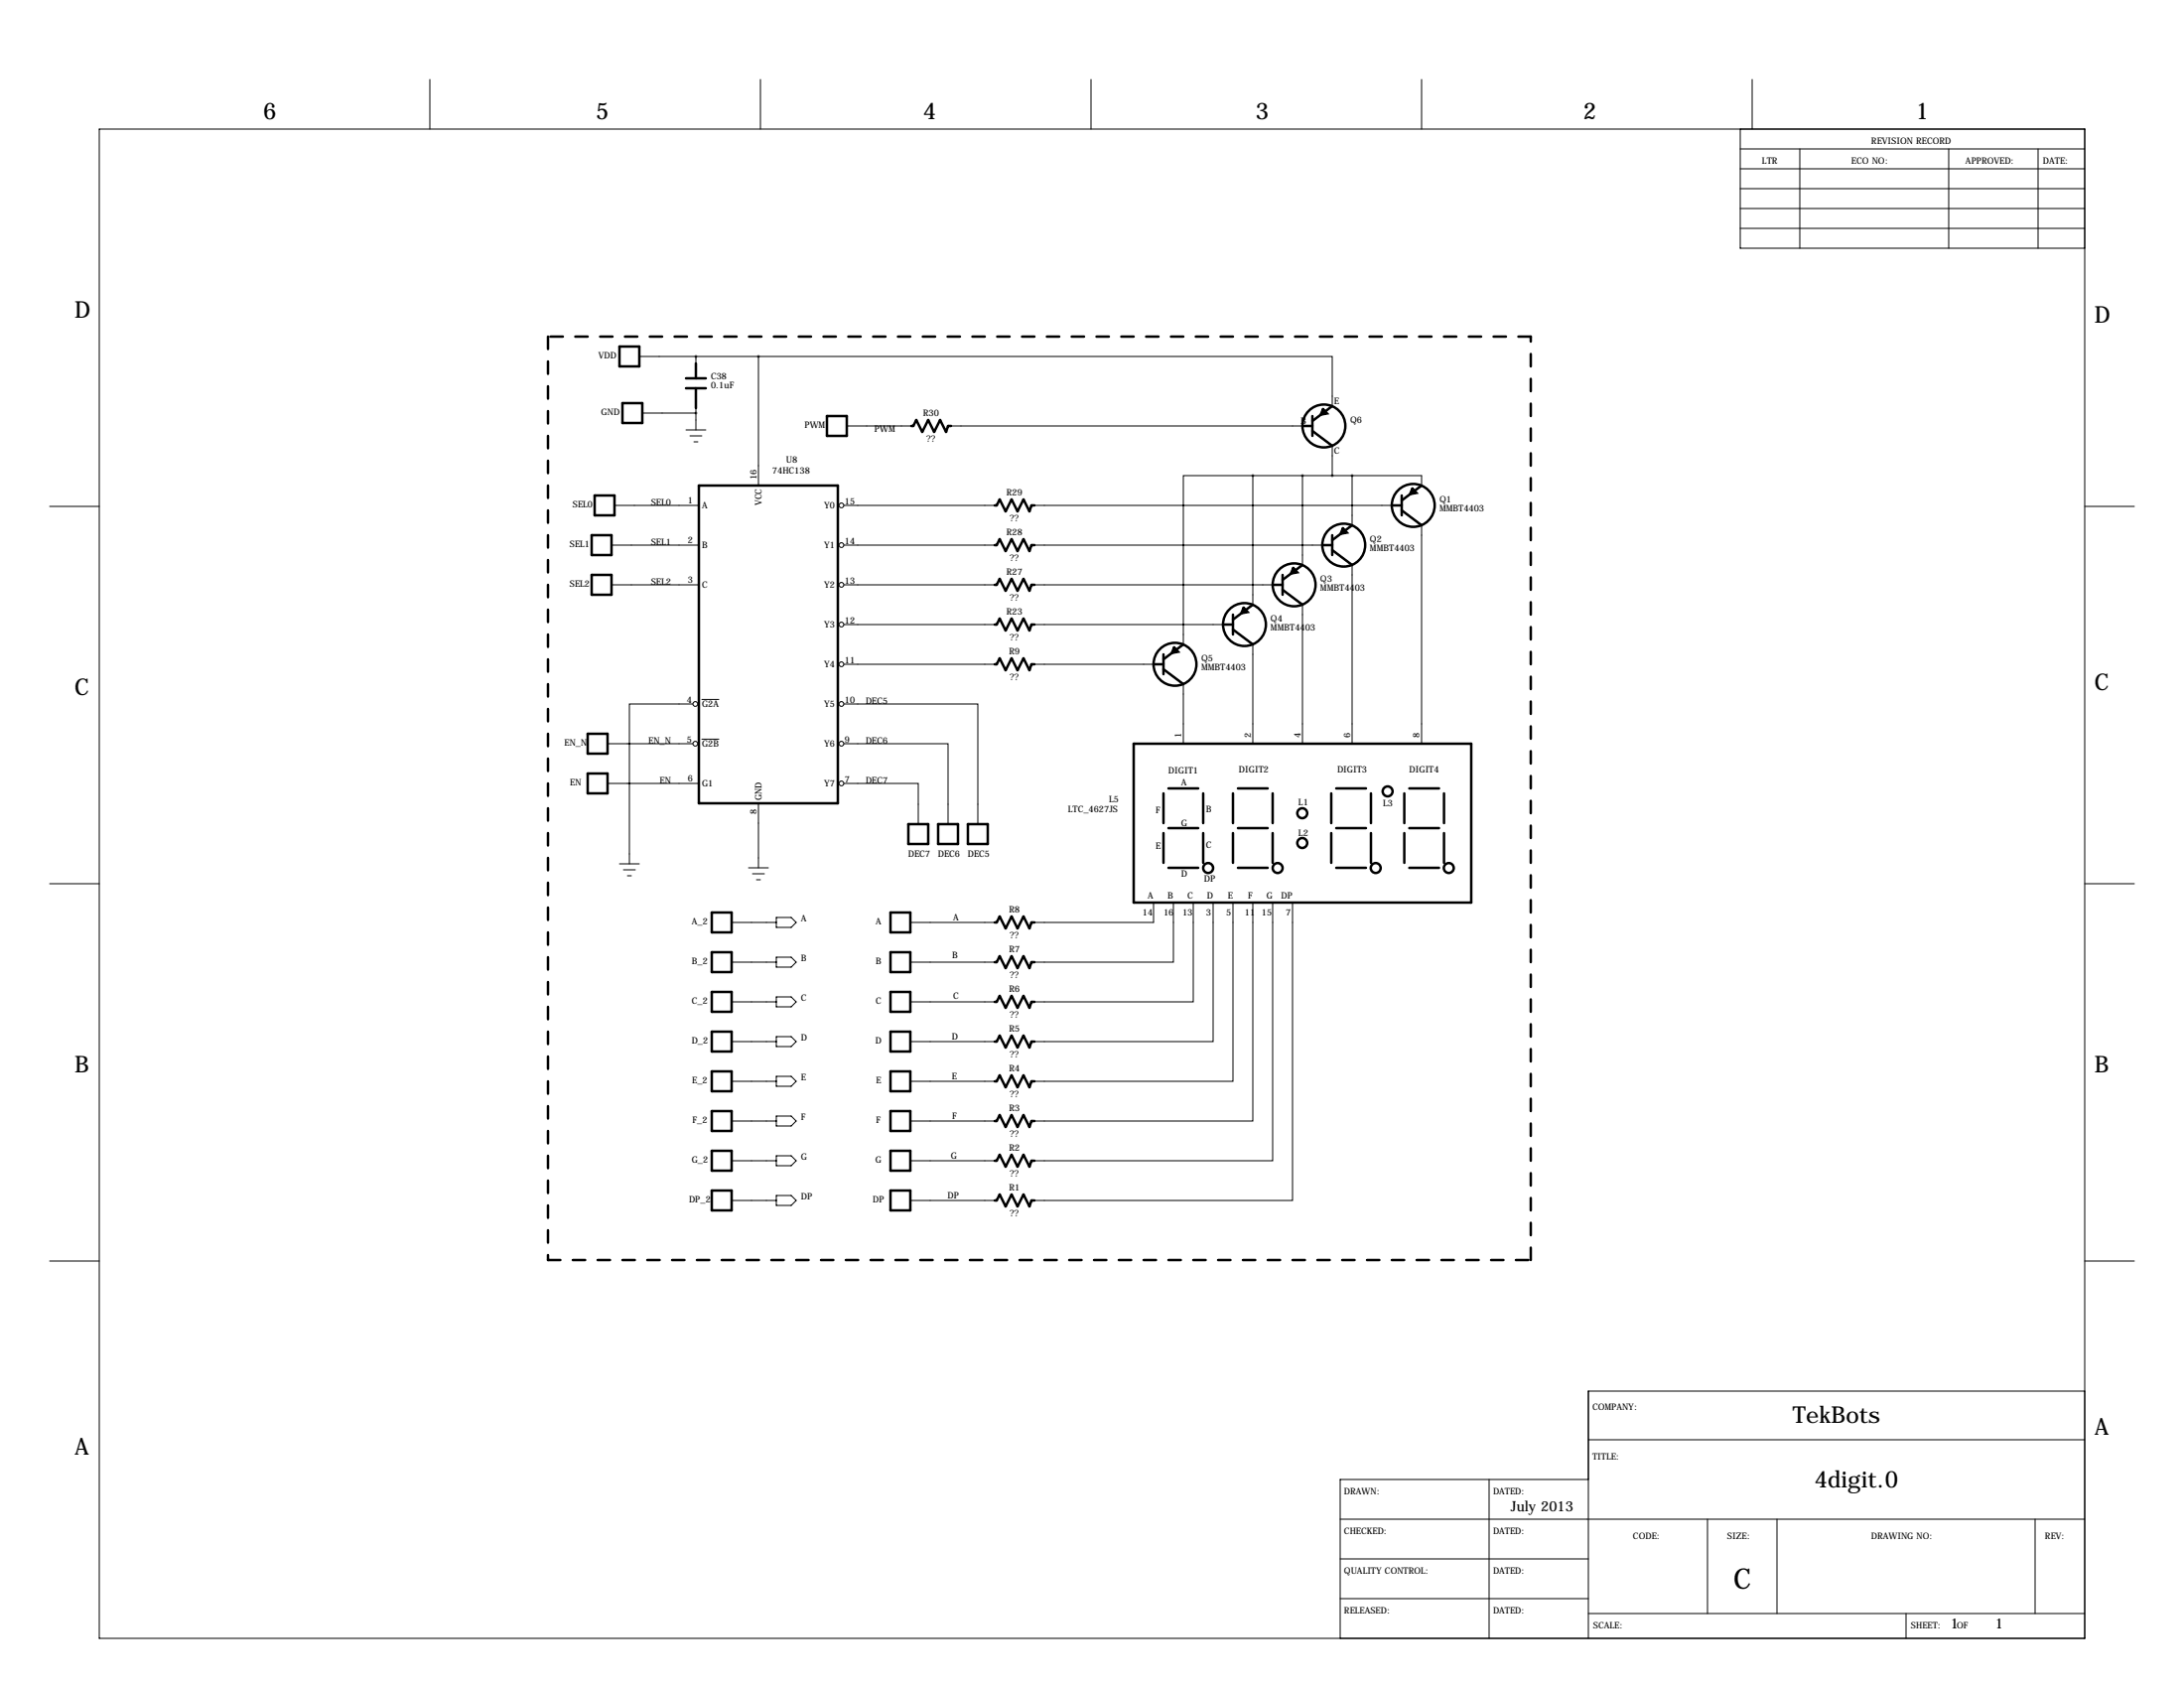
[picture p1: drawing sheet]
<svg xmlns="http://www.w3.org/2000/svg" width="559mm" height="432mm" viewBox="0 0 559 432" stroke-linecap="round" stroke-linejoin="round" font-family="sans-serif">
<g fill="none" stroke="#000" stroke-width=".25">
<path d="M25.4 33h508v386.1h-508zM110 20.3v12.7M194.6 20.3v12.7M279.1 20.3v12.7M363.7 20.3v12.7M445.3 38.1h88.1M445.3 33v30.5h88.1M448.3 20.3v12.7M460.5 38.1v25.4M498.6 38.1v25.4M521.5 38.1v25.4M445.3 48.3h88.1"/>
<path d="M445.3 43.2h88.1M445.3 53.3h88.1M445.3 58.4h88.1M163.6 91.2h30.5M178.1 91.2v3M194.1 91.2h146.8v12.7M194.1 91.2v33M164.3 105.7h13.8M175.5 110h5.1M176.5 111.5h3.1M177.5 113h1.1M178.1 101.9v8.1"/>
<path d="M216.7 109h16.5M243.3 109h92.5M340.9 114v7.7M12.7 129.5h12.7M156.5 139.4h22.3M157.2 129.3h21.6M215.9 129.3h38.6M215.9 139.4h38.6M264.7 129.3h93.9M264.7 139.4h76.2M320.5 121.7h-17.7v43.1M320.5 121.7h43.2v2.5"/>
<path d="M320.5 121.7v33M333.2 121.7v22.8M345.9 121.7v12.7M363.7 134.4v55.8M533.4 129.5h12.7M156.5 149.6h22.3M215.9 149.6h38.6M215.9 159.8h38.6M264.7 149.6h63.5M264.7 159.8h50.8M333.2 154.7v35.5M345.9 144.5v45.7"/>
<path d="M179.6 178.9h4.3M215.9 169.9h38.6M264.7 169.9h33M302.8 175v15.2M320.5 164.8v25.4M155.4 190.2h21.9M177.3 180.1h-16.3v40.9M179.6 189.1h4.3M215.9 190.2h26.7v20.6M215.9 180.1h34.3v30.7M155.4 200.4h23.4M194.1 205.5v16.5"/>
<path d="M215.9 200.4h19v10.4M12.7 226.1h12.7M158.5 221h5.1M159.5 222.5h3.1M160.5 224h1M187.2 236h11.4M191.5 222h5.1M192.5 223.5h3.1M193.5 225h1.1M198.6 234.7h3.8l1.3 1.3-1.3 1.2h-3.8zM232.9 236h21.6M295.1 230.9v5.1h-30.4"/>
<path d="M300.2 230.9v15.2h-35.5M305.3 230.9v25.4h-40.6M310.4 230.9v35.5h-45.7M315.5 230.9v45.7h-50.8M320.5 230.9v55.9h-55.8M325.6 230.9v66h-60.9M330.7 230.9v76.2h-66M533.4 226.1h12.7M187.2 256.3h11.4M187.2 246.1h11.4M198.6 244.9h3.8l1.3 1.2-1.3 1.3h-3.8zM198.6 255h3.8l1.3 1.3-1.3 1.3h-3.8z"/>
<path d="M232.9 256.3h21.6M232.9 246.1h21.6M187.2 276.6h11.4M187.2 266.4h11.4M198.6 265.2h3.8l1.3 1.2-1.3 1.3h-3.8zM198.6 275.3h3.8l1.3 1.3-1.3 1.3h-3.8zM232.9 276.6h21.6M232.9 266.4h21.6M187.2 296.9h11.4M187.2 286.8h11.4M198.6 285.5h3.8l1.3 1.3-1.3 1.2h-3.8zM198.6 295.7h3.8l1.3 1.2-1.3 1.3h-3.8z"/>
<path d="M232.9 296.9h21.6M232.9 286.8h21.6M187.2 307.1h11.4M198.6 305.8h3.8l1.3 1.3-1.3 1.3h-3.8zM232.9 307.1h21.6M12.7 322.6h12.7M533.4 322.6h12.7M533.4 355.9h-127v63.2M381 378.5v40.6M406.4 368.3h127M406.4 378.5h-63.5v40.6M342.9 388.6h190.5"/>
<path d="M342.9 398.8h63.5M436.9 388.6v24.1M454.7 388.6v24.1M520.7 388.6v24.1M342.9 408.9h63.5M406.4 412.7h127M487.7 412.7v6.4"/>
<circle cx="215.3" cy="139.4" r=".61"/>
<circle cx="215.3" cy="129.3" r=".61"/>
<circle cx="215.3" cy="149.6" r=".61"/>
<circle cx="215.3" cy="159.8" r=".61"/>
<circle cx="215.3" cy="169.9" r=".61"/>
<circle cx="177.9" cy="190.2" r=".61"/>
<circle cx="177.9" cy="180.1" r=".61"/>
<circle cx="215.3" cy="190.2" r=".61"/>
<circle cx="215.3" cy="180.1" r=".61"/>
<circle cx="215.3" cy="200.4" r=".61"/>
</g>
<path d="M140.2 86.1v236.2M391.7 86.1h-251.5M140.2 322.3h251.5M391.7 322.3v-236.2" fill="none" stroke="#000" stroke-width=".63" stroke-dasharray="3.2 3.2"/>
<g fill="#000" stroke="#000" stroke-width=".63">
<path d="M338.5 104.6l1 1.2-1.6 .3zM343.6 135.1l1 1.1-1.6 .4zM361.4 125l1 1.1-1.6 .3zM318.2 155.4l1 1.2-1.6 .3zM330.9 145.3l1 1.1-1.6 .3zM300.4 165.6l1 1.1-1.6 .3z"/>
<path d="M345.9 121.7a.05 .05 0 0 0 .1 0 .05 .05 0 0 0-.1 0zM333.2 121.7a.05 .05 0 0 0 .1 0 .05 .05 0 0 0-.1 0zM320.5 121.7a.05 .05 0 0 0 .1 0 .05 .05 0 0 0-.1 0zM340.8 121.7a.05 .05 0 0 0 .1 0 .05 .05 0 0 0-.1 0zM178 91.2a.05 .05 0 0 0 .1 0 .05 .05 0 0 0-.1 0zM178 105.7a.05 .05 0 0 0 .1 0 .05 .05 0 0 0-.1 0zM194 91.2a.05 .05 0 0 0 .1 0 .05 .05 0 0 0-.1 0z"/>
</g>
<g fill="none" stroke="#000" stroke-width=".63">
<path d="M158.5 88.6h5.1v5.1h-5.1zM175.5 96.8h5.1M175.5 99.3h5.1M178.1 93v3.8M178.1 99.3v5.1M159.3 103.1h5v5.1h-5zM211.6 106.4h5.1v5.1h-5.1zM233.2 109h.5l.7-1.6 1.6 3.1 1.5-3.1 1.5 3.1 1.5-3.1 1.6 3.1 .5-1.5h.7M333.2 109h2.6M335.8 106.4v5.1M335.8 110.2l5.1 3.8M340.9 103.9l-5.1 3.8"/>
<path d="M151.4 136.9h5.1v5.1h-5.1zM152.1 126.7h5.1v5.1h-5.1zM178.8 124.2h35.6v81.3h-35.6zM254.5 129.3h.5l.8-1.5 1.5 3 1.5-3 1.5 3 1.6-3 1.5 3 .5-1.5h.8M254.5 139.4h.5l.8-1.5 1.5 3.1 1.5-3.1 1.5 3.1 1.6-3.1 1.5 3.1 .5-1.6h.8M338.3 139.4h2.6M340.9 136.9v5.1M345.9 134.4l-5 3.8M356.1 129.3h2.5M358.6 126.7v5.1M358.6 130.6l5.1 3.8M363.7 124.2l-5.1 3.8"/>
<path d="M151.4 147.1h5.1v5h-5.1zM254.5 149.6h.5l.8-1.5 1.5 3 1.5-3 1.5 3 1.6-3 1.5 3 .5-1.5h.8M254.5 159.8h.5l.8-1.6 1.5 3.1 1.5-3.1 1.5 3.1 1.6-3.1 1.5 3.1 .5-1.5h.8M312.9 159.8h2.6M315.5 157.2v5.1M320.5 154.7l-5 3.8M325.6 149.6h2.6M328.2 147.1v5M328.2 150.9l5 3.8M333.2 144.5l-5 3.8M340.9 140.7l5 3.8M254.5 169.9h.5l.8-1.5 1.5 3 1.5-3 1.5 3 1.6-3 1.5 3 .5-1.5h.8"/>
<path d="M295.1 169.9h2.6M297.7 167.4v5.1M297.7 171.2l5.1 3.8M302.8 164.8l-5.1 3.9M315.5 161l5 3.8M150.4 187.7h5v5.1h-5zM150.4 197.9h5v5h-5zM290.1 190.2h86.3v40.7h-86.3zM232.4 210.8h5.1v5.1h-5.1zM240 210.8h5.1v5.1h-5.1zM247.6 210.8h5.1v5.1h-5.1zM297.7 202.9v7.7"/>
<path d="M297.7 213.1v7.6M299 201.7h7.6M299 211.8h7.6M307.8 202.9v7.7M307.8 213.1v7.6M315.5 202.9v7.7M315.5 213.1v7.6M316.7 201.7h7.7M316.7 211.8h7.7M325.6 202.9v7.7M325.6 213.1v7.6M340.6 202.9v7.7"/>
<path d="M340.6 213.1v7.6M341.9 201.7h7.6M341.9 211.8h7.6M350.8 202.9v7.7M350.8 213.1v7.6M359.3 202.9v7.7M359.3 213.1v7.6M360.6 201.7h7.6M360.6 211.8h7.6M369.5 202.9v7.7M369.5 213.1v7.6M182.1 233.4h5.1v5.1h-5.1z"/>
<path d="M227.8 233.4h5.1v5.1h-5.1zM254.5 236h.5l.8-1.6 1.5 3.1 1.5-3.1 1.5 3.1 1.6-3.1 1.5 3.1 .5-1.5h.8M299 222h7.6M316.7 222h7.7M341.9 222h7.6M360.6 222h7.6M182.1 243.6h5.1v5.1h-5.1zM182.1 253.7h5.1v5.1h-5.1zM227.8 243.6h5.1v5.1h-5.1zM227.8 253.7h5.1v5.1h-5.1zM254.5 256.3h.5l.8-1.5 1.5 3 1.5-3 1.5 3 1.6-3 1.5 3 .5-1.5h.8M254.5 246.1h.5l.8-1.5 1.5 3 1.5-3 1.5 3 1.6-3 1.5 3 .5-1.5h.8"/>
<path d="M182.1 263.9h5.1v5.1h-5.1zM182.1 274.1h5.1v5h-5.1zM227.8 263.9h5.1v5.1h-5.1zM227.8 274.1h5.1v5h-5.1zM254.5 276.6h.5l.8-1.5 1.5 3 1.5-3 1.5 3 1.6-3 1.5 3 .5-1.5h.8M254.5 266.4h.5l.8-1.5 1.5 3.1 1.5-3.1 1.5 3.1 1.6-3.1 1.5 3.1 .5-1.6h.8M182.1 284.2h5.1v5.1h-5.1zM182.1 294.4h5.1v5.1h-5.1zM227.8 284.2h5.1v5.1h-5.1zM227.8 294.4h5.1v5.1h-5.1zM254.5 296.9h.5l.8-1.5 1.5 3 1.5-3 1.5 3 1.6-3 1.5 3 .5-1.5h.8M254.5 286.8h.5l.8-1.6 1.5 3.1 1.5-3.1 1.5 3.1 1.6-3.1 1.5 3.1 .5-1.5h.8"/>
<path d="M182.1 304.5h5.1v5.1h-5.1zM227.8 304.5h5.1v5.1h-5.1zM254.5 307.1h.5l.8-1.5 1.5 3 1.5-3 1.5 3 1.6-3 1.5 3 .5-1.5h.8"/>
<circle cx="338.7" cy="109" r="5.5"/>
<circle cx="343.8" cy="139.4" r="5.5"/>
<circle cx="361.6" cy="129.3" r="5.5"/>
<circle cx="318.4" cy="159.8" r="5.5"/>
<circle cx="331.1" cy="149.6" r="5.5"/>
<circle cx="300.6" cy="169.9" r="5.5"/>
<circle cx="333.2" cy="215.6" r="1.27"/>
<circle cx="333.2" cy="208" r="1.27"/>
<circle cx="355" cy="202.4" r="1.27"/>
<circle cx="309.1" cy="222" r="1.27"/>
<circle cx="326.9" cy="222" r="1.27"/>
<circle cx="352" cy="222" r="1.27"/>
<circle cx="370.7" cy="222" r="1.27"/>
</g>
<text font-size="7.3" x="443.5" y="406.4">C</text>
<g font-size="5.9">
<text x="67.3" y="30.5">6</text>
<text x="152.4" y="30.5">5</text>
<text x="236.2" y="30.5">4</text>
<text x="321.3" y="30.5">3</text>
<text x="405.1" y="30.5">2</text>
<text x="490.2" y="30.5">1</text>
<text x="19" y="81.3">D</text>
<text x="535.9" y="82.6">D</text>
<text x="19" y="177.8">C</text>
<text x="535.9" y="176.5">C</text>
<text x="19" y="274.3">B</text>
<text x="535.9" y="274.3">B</text>
<text x="458.7" y="364">TekBots</text>
<text x="535.9" y="367">A</text>
<text x="19" y="372.1">A</text>
<text x="464.3" y="380.5">4digit.0</text>
</g>
<g font-size="3.6">
<text x="386.6" y="386.6">July 2013</text>
<text x="499.1" y="416.6">1</text>
<text x="510.5" y="416.6">1</text>
</g>
<g font-size="2.3">
<text x="450.8" y="41.9">LTR</text>
<text x="473.7" y="41.9">ECO NO:</text>
<text x="478.8" y="36.8">REVISION RECORD</text>
<text x="502.9" y="41.9">APPROVED:</text>
<text x="522.7" y="41.9">DATE:</text>
<text x="153.1" y="91.8">VDD</text>
<text x="181.9" y="97">C38</text>
<text x="181.9" y="99.4">0.1uF</text>
<text x="153.8" y="106.3">GND</text>
<text x="236.2" y="106.4">R30</text>
<text x="341.4" y="103.4">E</text>
<text x="205.9" y="109.6">PWM</text>
<text x="223.8" y="110.6">PWM</text>
<text x="237.1" y="113.1">??</text>
<text x="332.8" y="108.5">B</text>
<text x="345.4" y="108.2">Q6</text>
<text x="201.2" y="118.4">U8</text>
<text x="341.4" y="116.2">C</text>
<text x="193.5" y="122.7" transform="rotate(-90 193.5 122.7)">16</text>
<text x="197.6" y="121.2">74HC138</text>
<text x="146.5" y="129.9">SEL0</text>
<text x="166.6" y="129.3">SEL0</text>
<text x="176" y="128.8">1</text>
<text x="179.6" y="130.1">A</text>
<text x="194.9" y="129.3" transform="rotate(-90 194.9 129.3)">VCC</text>
<text x="210.8" y="130.1">Y0</text>
<text x="216.2" y="128.9">15</text>
<text x="257.5" y="126.7">R29</text>
<text x="368.3" y="128.5">Q1</text>
<text x="368.3" y="130.9">MMBT4403</text>
<text x="257.5" y="136.9">R28</text>
<text x="258.4" y="133.4">??</text>
<text x="145.8" y="140">SEL1</text>
<text x="166.6" y="139.4">SEL1</text>
<text x="176" y="138.9">2</text>
<text x="179.6" y="140.3">B</text>
<text x="210.8" y="140.3">Y1</text>
<text x="216.2" y="139.1">14</text>
<text x="258.4" y="143.6">??</text>
<text x="350.5" y="138.7">Q2</text>
<text x="350.5" y="141.1">MMBT4403</text>
<text x="166.6" y="149.6">SEL2</text>
<text x="176" y="149.1">3</text>
<text x="216.2" y="149.3">13</text>
<text x="257.5" y="147.1">R27</text>
<text x="337.8" y="148.8">Q3</text>
<text x="145.8" y="150.2">SEL2</text>
<text x="179.6" y="150.4">C</text>
<text x="210.8" y="150.4">Y2</text>
<text x="258.4" y="153.8">??</text>
<text x="337.8" y="151.2">MMBT4403</text>
<text x="210.8" y="160.6">Y3</text>
<text x="216.2" y="159.4">12</text>
<text x="257.5" y="157.2">R23</text>
<text x="325.1" y="159">Q4</text>
<text x="325.1" y="161.4">MMBT4403</text>
<text x="258.2" y="167.4">R9</text>
<text x="258.4" y="163.9">??</text>
<text x="210.8" y="170.7">Y4</text>
<text x="216.2" y="169.6">11</text>
<text x="307.3" y="169.2">Q5</text>
<text x="307.3" y="171.5">MMBT4403</text>
<text x="175.7" y="179.7">4</text>
<text x="216.2" y="179.7">10</text>
<text x="258.4" y="174.1">??</text>
<text x="179.6" y="180.9">G2A</text>
<text x="210.8" y="180.9">Y5</text>
<text x="221.5" y="180.1">DEC5</text>
<text x="144.4" y="190.8">EN_N</text>
<text x="165.9" y="190.2">EN_N</text>
<text x="175.7" y="189.9">5</text>
<text x="179.6" y="191.1">G2B</text>
<text x="210.8" y="191.1">Y6</text>
<text x="216.2" y="189.9">9</text>
<text x="221.5" y="190.2">DEC6</text>
<text x="302.3" y="188.7" transform="rotate(-90 302.3 188.7)">1</text>
<text x="320" y="188.7" transform="rotate(-90 320 188.7)">2</text>
<text x="332.7" y="188.7" transform="rotate(-90 332.7 188.7)">4</text>
<text x="345.4" y="188.7" transform="rotate(-90 345.4 188.7)">6</text>
<text x="363.2" y="188.7" transform="rotate(-90 363.2 188.7)">8</text>
<text x="299" y="197.9">DIGIT1</text>
<text x="317" y="197.6">DIGIT2</text>
<text x="342.1" y="197.6">DIGIT3</text>
<text x="360.6" y="197.6">DIGIT4</text>
<text x="145.9" y="201">EN</text>
<text x="168.8" y="200.4">EN</text>
<text x="176" y="199.9">6</text>
<text x="179.6" y="201.2">G1</text>
<text x="210.8" y="201.2">Y7</text>
<text x="216.2" y="200.1">7</text>
<text x="221.5" y="200.4">DEC7</text>
<text x="302.3" y="200.9">A</text>
<text x="193.5" y="208.3" transform="rotate(-90 193.5 208.3)">8</text>
<text x="194.9" y="204.7" transform="rotate(-90 194.9 204.7)">GND</text>
<text x="273.3" y="207.9">LTC_4627JS</text>
<text x="283.7" y="205.2">L5</text>
<text x="295.7" y="208">F</text>
<text x="308.6" y="207.8">B</text>
<text x="332.2" y="205.9">L1</text>
<text x="353.8" y="206.2">L3</text>
<text x="302.3" y="211.4">G</text>
<text x="332.2" y="213.8">L2</text>
<text x="232.4" y="219.3">DEC7</text>
<text x="240" y="219.3">DEC6</text>
<text x="247.6" y="219.3">DEC5</text>
<text x="295.7" y="217.2">E</text>
<text x="308.6" y="216.9">C</text>
<text x="302.3" y="224.3">D</text>
<text x="308.1" y="225.6">DP</text>
<text x="258.2" y="233.4">R8</text>
<text x="293.7" y="229.9">A</text>
<text x="298.8" y="229.9">B</text>
<text x="303.9" y="229.9">C</text>
<text x="308.8" y="229.9">D</text>
<text x="314.2" y="229.9">E</text>
<text x="319.4" y="229.9">F</text>
<text x="324" y="229.9">G</text>
<text x="327.8" y="229.9">DP</text>
<text x="177" y="236.6">A_2</text>
<text x="205" y="235.7">A</text>
<text x="224.1" y="236.6">A</text>
<text x="243.9" y="235.5">A</text>
<text x="292.4" y="234.3">14</text>
<text x="297.7" y="234.3">16</text>
<text x="302.5" y="234.3">13</text>
<text x="308.6" y="234.3">3</text>
<text x="313.7" y="234.3">5</text>
<text x="318.5" y="234.3">11</text>
<text x="322.8" y="234.3">15</text>
<text x="328.9" y="234.3">7</text>
<text x="205" y="245.9">B</text>
<text x="243.7" y="245.1">B</text>
<text x="258.2" y="243.6">R7</text>
<text x="258.4" y="240.1">??</text>
<text x="177" y="246.7">B_2</text>
<text x="224.1" y="246.7">B</text>
<text x="258.4" y="250.3">??</text>
<text x="177" y="256.9">C_2</text>
<text x="205" y="256">C</text>
<text x="224.1" y="256.9">C</text>
<text x="243.9" y="255.5">C</text>
<text x="258.2" y="253.7">R6</text>
<text x="258.2" y="263.9">R5</text>
<text x="258.4" y="260.4">??</text>
<text x="177" y="267">D_2</text>
<text x="205" y="266.2">D</text>
<text x="224" y="267">D</text>
<text x="243.5" y="265.9">D</text>
<text x="258.2" y="274.1">R4</text>
<text x="258.4" y="270.6">??</text>
<text x="177.1" y="277.2">E_2</text>
<text x="205" y="276.4">E</text>
<text x="224.1" y="277.2">E</text>
<text x="243.5" y="276.1">E</text>
<text x="258.4" y="280.8">??</text>
<text x="177.2" y="287.4">F_2</text>
<text x="205" y="286.5">F</text>
<text x="224.2" y="287.4">F</text>
<text x="243.7" y="286.3">F</text>
<text x="258.2" y="284.2">R3</text>
<text x="258.4" y="290.9">??</text>
<text x="177" y="297.5">G_2</text>
<text x="205" y="296.7">G</text>
<text x="224" y="297.5">G</text>
<text x="243.3" y="296.4">G</text>
<text x="258.2" y="294.4">R2</text>
<text x="258.2" y="304.5">R1</text>
<text x="258.4" y="301.1">??</text>
<text x="176.3" y="307.7">DP_2</text>
<text x="205" y="306.8">DP</text>
<text x="223.3" y="307.7">DP</text>
<text x="242.5" y="306.6">DP</text>
<text x="258.4" y="311.2">??</text>
<text x="407.4" y="360.7">COMPANY:</text>
<text x="407.4" y="373.4">TITLE:</text>
<text x="343.9" y="382.3">DRAWN:</text>
<text x="382" y="382.3">DATED:</text>
<text x="343.9" y="392.4">CHECKED:</text>
<text x="382" y="392.4">DATED:</text>
<text x="417.8" y="393.7">CODE:</text>
<text x="442" y="393.7">SIZE:</text>
<text x="478.8" y="393.7">DRAWING NO:</text>
<text x="523.2" y="393.7">REV:</text>
<text x="343.9" y="402.6">QUALITY CONTROL:</text>
<text x="382" y="402.6">DATED:</text>
<text x="343.9" y="412.7">RELEASED:</text>
<text x="382" y="412.7">DATED:</text>
<text x="407.7" y="416.6">SCALE:</text>
<text x="488.9" y="416.6">SHEET:</text>
<text x="500.7" y="416.6">OF</text>
</g>
</svg>
